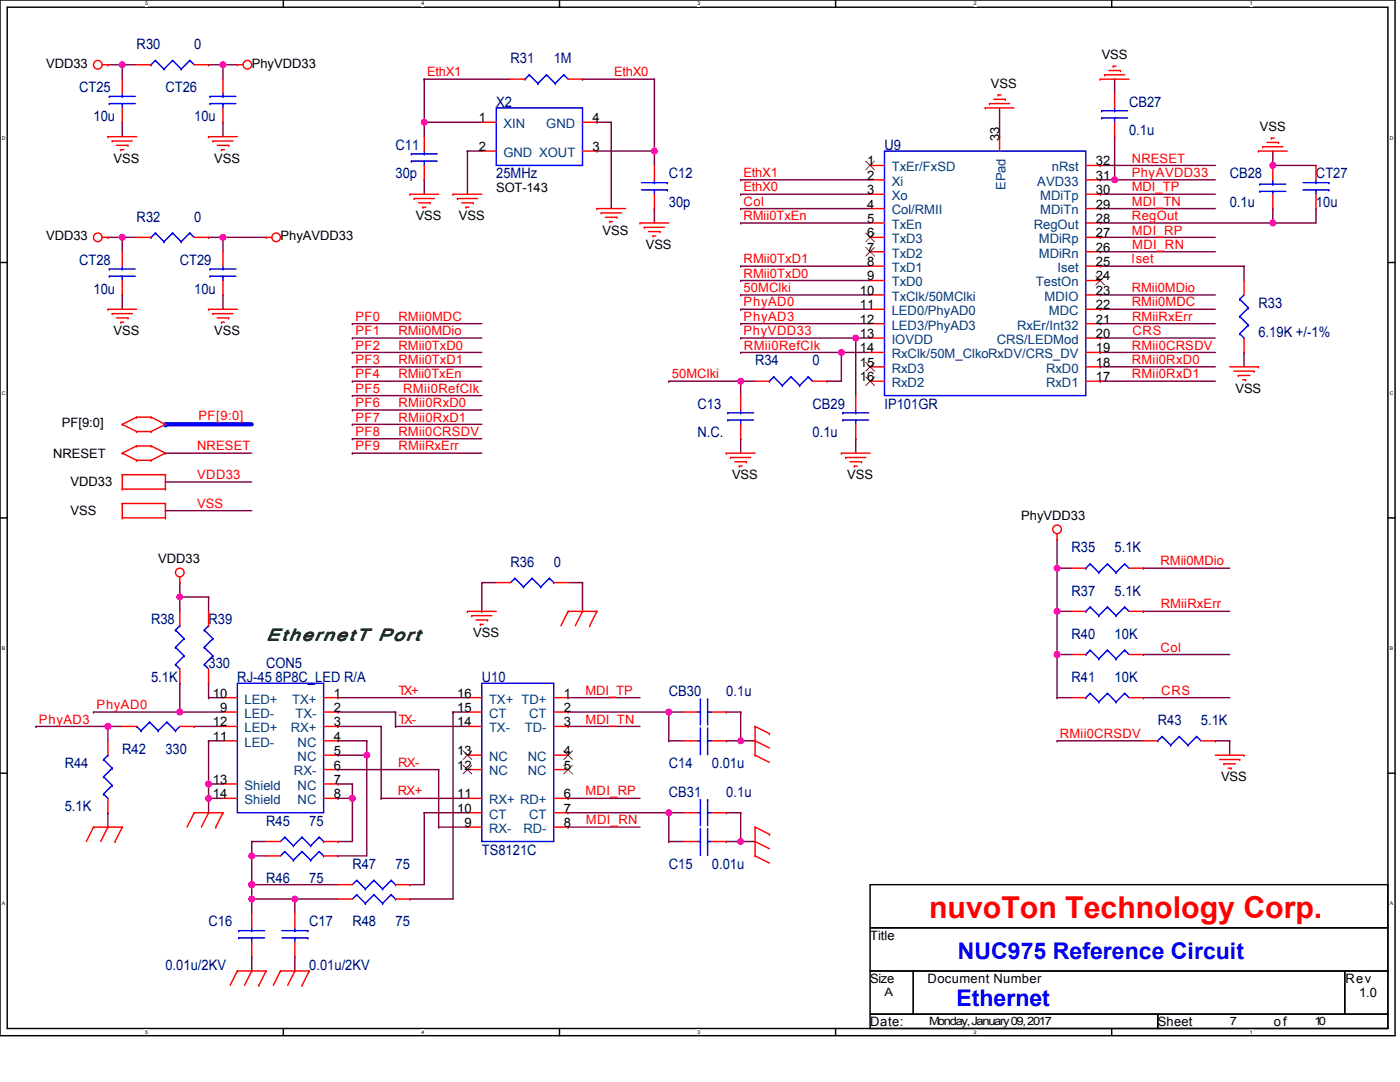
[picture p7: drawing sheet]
<svg xmlns="http://www.w3.org/2000/svg" width="279mm" height="216mm" viewBox="0 0 279 216" stroke-linecap="round" stroke-linejoin="round" font-family="sans-serif">
<path d="M0 0h278.4v206.7h-278.4zM1.4 1.4h275.6v203.8h-275.6z" fill="none" stroke="#000" stroke-width=".29"/>
<g fill="#fff">
<path d="M29 .2h.6v1.1h-.6z"/>
<path d="M29 205.4h.6v1.1h-.6z"/>
</g>
<path d="M56.5 0v1.4M56.5 205.2v1.5" fill="none" stroke="#000" stroke-width=".29"/>
<g fill="#fff">
<path d="M84.1 .2h.6v1.1h-.6z"/>
<path d="M84.1 205.4h.6v1.1h-.6z"/>
</g>
<path d="M111.7 0v1.4M111.7 205.2v1.5" fill="none" stroke="#000" stroke-width=".29"/>
<g fill="#fff">
<path d="M139.2 .2h.6v1.1h-.6z"/>
<path d="M139.2 205.4h.6v1.1h-.6z"/>
</g>
<path d="M166.8 0v1.4M166.8 205.2v1.5" fill="none" stroke="#000" stroke-width=".29"/>
<g fill="#fff">
<path d="M194.3 .2h.6v1.1h-.6z"/>
<path d="M194.3 205.4h.6v1.1h-.6z"/>
</g>
<path d="M221.9 0v1.4M221.9 205.2v1.5" fill="none" stroke="#000" stroke-width=".29"/>
<g fill="#fff">
<path d="M249.4 .2h.6v1.1h-.6z"/>
<path d="M249.4 205.4h.6v1.1h-.6z"/>
<path d="M.4 26.9h.7v1.2h-.7z"/>
<path d="M277.3 26.9h.8v1.2h-.8z"/>
<path d="M.4 77.9h.7v1.1h-.7z"/>
<path d="M277.3 77.9h.8v1.1h-.8z"/>
</g>
<path d="M0 52.4h1.4M277 52.4h1.4" fill="none" stroke="#000" stroke-width=".29"/>
<g fill="#fff">
<path d="M.4 128.8h.7v1.2h-.7z"/>
<path d="M277.3 128.8h.7v1.2h-.7z"/>
</g>
<path d="M0 103.3h1.4M277 103.3h1.4" fill="none" stroke="#000" stroke-width=".29"/>
<g fill="#fff">
<path d="M.4 179.7h.7v1.2h-.7z"/>
<path d="M277.3 179.7h.7v1.2h-.7z"/>
</g>
<path d="M0 154.3h1.4M277 154.3h1.4" fill="none" stroke="#000" stroke-width=".29"/>
<g fill="none" stroke="#800040" stroke-width=".29">
<path d="M21.5 12.9h.1M21.5 12.9h5.8M24.4 12.9h.1M24.4 12.9v2.9M41.6 12.9h.1M41.6 12.9h5.8M44.5 12.9h.1M44.5 12.9v2.9M84.7 15.8h.1M84.7 15.8v11.5M84.7 15.8h17.2M116.2 15.8h.1"/>
<path d="M116.2 15.8h14.4M130.6 15.8h.1M130.6 15.8v17.2M222.4 15.8h.1M222.4 15.8v2.9M24.4 24.4h.1M24.4 24.4v2.9M44.5 24.4h.1M44.5 24.4v2.9M84.7 24.4h.1M84.7 35.9h.1M84.7 35.9v2.9"/>
<path d="M84.7 24.4h11.5M93.3 30.1h.1M93.3 30.1h2.9M93.3 30.1v8.7M119.1 30.1h.1M119.1 24.4h.1M119.1 30.1h11.5M119.1 24.4h2.9M122 24.4h.1M122 24.4v17.2M130.6 30.1h.1M147.8 35.9h.1"/>
<path d="M147.8 38.8h.1M147.8 38.8h25.9M147.8 35.9h25.9M219.6 33h.1M219.6 38.8h.1M219.6 35.9h.1M219.6 33h22.9M219.6 38.8h22.9M219.6 35.9h22.9M222.4 35.9h.1M222.4 27.3h.1M222.4 27.3v8.6"/>
<path d="M254 30.1h.1M254 30.1v2.9h8.6M262.6 33h.1M21.5 47.4h.1M21.5 47.4h5.8M24.4 58.8h.1M24.4 47.4h.1M24.4 47.4v2.8M24.4 58.8v2.9M41.6 47.4h.1M41.6 47.4h11.5M44.5 47.4h.1"/>
<path d="M44.5 58.8h.1M44.5 47.4v2.8M44.5 58.8v2.9M130.6 41.6h.1M130.6 41.6v2.9M147.8 41.6h.1M147.8 56h.1M147.8 53.1h.1M147.8 44.5h.1M147.8 58.8h.1M147.8 41.6h25.9M147.8 44.5h25.9"/>
<path d="M147.8 56h25.9M147.8 53.1h25.9M147.8 58.8h25.9M219.6 58.8h.1M219.6 41.6h.1M219.6 47.4h.1M219.6 50.2h.1M219.6 53.1h.1M219.6 44.5h.1M219.6 41.6h22.9M219.6 47.4h22.9M219.6 53.1h28.7"/>
<path d="M219.6 58.8h22.9M219.6 50.2h22.9M248.3 53.1h.1M248.3 53.1v2.9M254 44.5h.1M254 41.6h.1M254 41.6v2.9M262.6 41.6h.1M262.6 41.6v2.9h-43M70.3 73.2h.1M70.3 70.3h.1M70.3 78.9h.1"/>
<path d="M70.3 76.1h.1M70.3 64.6h.1M70.3 67.5h.1M70.3 73.2h25.9M70.3 70.3h25.9M70.3 78.9h25.9M70.3 76.1h25.9M70.3 67.5h25.9M70.3 64.6h25.9M133.5 76.1h.1M133.5 76.1h17.2M147.8 61.7h.1"/>
<path d="M147.8 64.6h.1M147.8 76.1h.1M147.8 70.3h.1M147.8 67.5h.1M147.8 70.3h25.9M147.8 67.5h25.9M147.8 61.7h25.9M147.8 64.6h25.9M147.8 76.1v2.8M165 76.1h.1M167.9 70.3h.1M167.9 70.3v5.8h-2.9"/>
<path d="M170.8 67.5h.1M170.8 67.5v11.4M219.6 67.5h.1M219.6 61.7h.1M219.6 73.2h.1M219.6 76.1h.1M219.6 70.3h.1M219.6 64.6h.1M219.6 73.2h22.9M219.6 70.3h22.9M219.6 76.1h22.9M219.6 67.5h22.9"/>
<path d="M219.6 61.7h22.9M219.6 64.6h22.9M248.3 70.3h.1M248.3 70.3v2.9M70.3 81.8h.1M70.3 84.7h.1M70.3 90.4h.1M70.3 87.5h.1M70.3 81.8h25.9M70.3 84.7h25.9M70.3 90.4h25.9M70.3 87.5h25.9"/>
<path d="M147.8 87.5h.1M147.8 87.5v2.9M170.8 87.5h.1M170.8 87.5v2.9M35.9 119.1h.1M35.9 116.2h.1M35.9 116.2v5.8M35.9 119.1h5.7M41.6 119.1h.1M41.6 119.1v2.9M96.2 116.2h.1M96.2 116.2h2.8"/>
<path d="M96.2 116.2v5.8M113.4 116.2h2.8M116.2 116.2h.1M116.2 116.2v5.8M211 113.4h.1M211 107.6h.1M211 107.6v31.6M211 113.4h2.8M228.2 113.4h.1M228.2 113.4h17.2M35.9 136.3h.1M35.9 136.3v5.8"/>
<path d="M41.6 136.3h.1M41.6 139.2h.1M41.6 139.2h2.9M41.6 136.3v2.9M67.5 139.2h.1M67.5 139.2h25.8M96.2 122h.1M113.4 139.2h.1M113.4 139.2h14.3M116.2 122h.1M211 130.6h.1M211 139.2h.1"/>
<path d="M211 122h.1M211 139.2h2.8M211 130.6h2.8M211 122h2.8M228.2 139.2h.1M228.2 130.6h.1M228.2 122h.1M228.2 139.2h17.2M228.2 130.6h17.2M228.2 122h17.2M7.2 145h.1M7.2 145h17.2"/>
<path d="M18.7 142.1h.1M18.7 142.1h25.8M21.5 145h.1M21.5 145v2.8M35.9 142.1h.1M38.8 145h.1M38.8 145h5.7M41.6 156.4h.1M41.6 159.3h.1M41.6 147.8h.1M41.6 159.3h2.9M41.6 156.4h2.9"/>
<path d="M41.6 147.8h2.9M41.6 147.8v14.4M67.5 142.1h.1M67.5 153.6h.1M67.5 159.3h.1M67.5 156.4h.1M67.5 147.8h.1M67.5 150.7h.1M67.5 145h.1M67.5 145h8.6M67.5 142.1h11.4M67.5 159.3h2.8"/>
<path d="M67.5 153.6h20M67.5 156.4h2.8M67.5 147.8h5.7M67.5 150.7h5.7M70.3 159.3h.1M70.3 156.4h.1M70.3 156.4v11.5h-2.8M73.2 150.7h.1M73.2 147.8h.1M73.2 147.8v23h-5.7M76.1 159.3h.1M76.1 145h.1"/>
<path d="M76.1 159.3h17.2M76.1 145v14.3M78.9 145h.1M78.9 142.1h.1M78.9 145h14.4M78.9 142.1v2.9M87.5 153.6h.1M87.5 153.6v11.4M90.4 142.1h.1M90.4 142.1h2.9M90.4 142.1v37.3h-8.6M113.4 145h.1"/>
<path d="M113.4 159.3h.1M113.4 142.1h.1M113.4 145h14.3M113.4 142.1h22.9M113.4 159.3h14.3M133.5 142.1h.1M133.5 147.8h.1M133.5 147.8h2.8M133.5 142.1v5.7M145 142.1h.1M145 147.8h.1M145 142.1h2.8"/>
<path d="M145 147.8h5.7M147.8 147.8h.1M147.8 142.1h.1M147.8 142.1v5.7M211 147.8h.1M211 147.8h17.2M242.5 147.8h.1M242.5 147.8h2.9M245.4 147.8h.1M245.4 147.8v2.9M21.5 162.2h.1M21.5 162.2v2.8"/>
<path d="M50.2 176.5h.1M50.2 167.9h.1M50.2 170.8h.1M50.2 179.4h.1M50.2 167.9h2.9M50.2 170.8h2.9M50.2 179.4h17.3M50.2 176.5h17.3M50.2 167.9v14.4M58.8 179.4h.1M58.8 179.4v2.9M67.5 167.9h.1"/>
<path d="M67.5 170.8h.1M81.8 179.4h.1M81.8 176.5h.1M84.7 162.2h.1M84.7 162.2v14.3h-2.9M84.7 162.2h8.6M87.5 165h.1M87.5 165h5.8M113.4 165h.1M113.4 162.2h.1M113.4 165h14.3M113.4 162.2h22.9"/>
<path d="M133.5 162.2h.1M133.5 167.9h.1M133.5 167.9h2.8M133.5 162.2v5.7M145 162.2h.1M145 167.9h.1M145 162.2h2.8M145 167.9h5.7M147.8 167.9h.1M147.8 162.2h.1M147.8 162.2v5.7M50.2 190.9h.1"/>
<path d="M50.2 190.9v2.8M58.8 190.9h.1M58.8 190.9v2.8"/>
</g>
<path d="M33 84.7h17.2" fill="none" stroke="#00f" stroke-width=".86"/>
<circle cx="33" cy="84.7" r=".43" fill="#00f"/>
<path d="M199.5 27.3h.1M199.5 21.5v5.8M33 90.4h.1M33 96.2h.1M33 90.4h17.2M33 96.2h17.2M33 101.9h.1M33 101.9h17.2" fill="none" stroke="#800040" stroke-width=".29"/>
<g fill="none" stroke="#f00" stroke-width=".29">
<path d="M20.4 12.9h1.1M21.5 12.9h.1M24.4 15.8v2.9M27.3 12.9h2.8M38.8 12.9h2.8M44.5 15.8v2.9M47.4 12.9h.1M47.4 12.9h1.1M101.9 15.8h2.9M113.4 15.8h2.8M198.3 19.8h2.3M199.2 18.9h.1"/>
<path d="M199.2 18.9h.6M200.6 19.8h.1M219.6 15.8h.1M219.6 15.8h5.7M220.4 14.9h.1M220.4 14.9h4.1M221.3 14.1h2.3M222.2 13.2h.1M222.2 13.2h.5M222.4 18.7v2.8M223.6 14.1h.1M21.5 27.3h.1"/>
<path d="M21.5 27.3h5.8M22.4 28.1h.1M22.4 28.1h4M23.3 29h2.3M24.1 29.9h.1M24.1 29.9h.6M24.4 21.5v2.9M25.6 29h.1M41.6 27.3h.1M41.6 27.3h5.8M42.5 28.1h.1M42.5 28.1h4"/>
<path d="M43.3 29h2.3M44.2 29.9h.1M44.2 29.9h.6M44.5 21.5v2.9M45.6 29h.1M81.8 38.8h.1M81.8 38.8h5.7M82.7 39.6h.1M82.7 39.6h4M84.7 27.3v2.8M84.7 33v2.9M90.4 38.8h.1"/>
<path d="M90.4 38.8h5.8M91.3 39.6h.1M91.3 39.6h4M96.2 30.1h2.8M96.2 24.4h2.8M116.2 30.1h2.9M116.2 24.4h2.9M130.6 33v2.9M130.6 38.8v2.8M173.7 38.8h2.8M173.7 33h2.8M173.7 35.9h2.8"/>
<path d="M196.6 21.5h.1M196.6 21.5h5.8M197.5 20.7h.1M197.5 20.7h4M199.5 27.3v2.8M216.7 38.8h2.9M216.7 33h2.9M216.7 35.9h2.9M222.4 24.4v2.9M251.1 30.1h.1M251.1 30.1h5.8M252 29.3h.1"/>
<path d="M252 29.3h4M252.9 28.4h2.3M253.7 27.6h.1M253.7 27.6h.6M254 33v2.9M254 38.8v2.8M255.2 28.4h.1M262.6 33v2.9M262.6 38.8v2.8M20.4 47.4h1.1M21.5 47.4h.1M24.4 50.2v2.9"/>
<path d="M24.4 56v2.8M27.3 47.4h2.8M38.8 47.4h2.8M44.5 50.2v2.9M44.5 56v2.8M53.1 47.4h.1M53.1 47.4h1.2M83.5 40.5h2.3M84.4 41.3h.1M84.4 41.3h.6M85.8 40.5h.1M92.1 40.5h2.3"/>
<path d="M93 41.3h.1M93 41.3h.6M94.4 40.5h.1M119.1 41.6h.1M119.1 41.6h5.8M120 42.5h.1M120 42.5h4M120.8 43.3h2.3M121.7 44.2h.1M121.7 44.2h.6M123.1 43.3h.1M127.7 44.5h.1"/>
<path d="M127.7 44.5h5.8M128.6 45.4h.1M128.6 45.4h4M129.5 46.2h2.2M130.3 47.1h.1M130.3 47.1h.6M131.7 46.2h.1M173.7 44.5h2.8M173.7 41.6h2.8M173.7 47.4h2.8M173.7 50.2h2.8M173.7 53.1h2.8"/>
<path d="M173.7 56h2.8M173.7 58.8h2.8M216.7 44.5h2.9M216.7 41.6h2.9M216.7 47.4h2.9M216.7 50.2h2.9M216.7 53.1h2.9M216.7 56h2.9M216.7 58.8h2.9M248.3 56v2.8M21.5 61.7h.1M21.5 61.7h5.8"/>
<path d="M22.4 62.6h.1M22.4 62.6h4M23.3 63.4h2.3M24.1 64.3h.1M24.1 64.3h.6M25.6 63.4h.1M41.6 61.7h.1M41.6 61.7h5.8M42.5 62.6h.1M42.5 62.6h4M43.3 63.4h2.3M44.2 64.3h.1"/>
<path d="M44.2 64.3h.6M45.6 63.4h.1M147.8 78.9v2.9M150.7 76.1h2.9M162.2 76.1h2.8M170.8 78.9v2.9M173.7 61.7h2.8M173.7 73.2h2.8M173.7 76.1h2.8M173.7 64.6h2.8M173.7 67.5h2.8M173.7 70.3h2.8"/>
<path d="M216.7 61.7h2.9M216.7 73.2h2.9M216.7 76.1h2.9M216.7 64.6h2.9M216.7 67.5h2.9M216.7 70.3h2.9M245.4 73.2h5.7M246.3 74.1h4M247.1 74.9h.1M247.1 74.9h2.3M248 75.8h.6M248.3 67.5v2.8"/>
<path d="M248.6 75.8h.1M250.3 74.1h.1M251.1 73.2h.1M24.4 84.7h.1M24.4 90.4h.1M24.4 97.6h.1M24.4 94.7h.1M24.4 84.7l2.9 1.4M24.4 90.4l2.9 1.5M24.4 94.7h8.6M24.4 97.6h8.6M24.4 94.7v2.9"/>
<path d="M27.3 83.2h.1M27.3 86.1h.1M27.3 89h.1M27.3 91.9h.1M27.3 83.2l-2.9 1.5M27.3 83.2h2.8M27.3 86.1h2.8M27.3 89l-2.9 1.4M27.3 89h2.8M27.3 91.9h2.8M30.1 83.2h.1M30.1 86.1h.1"/>
<path d="M30.1 89h.1M30.1 91.9h.1M30.1 83.2l2.9 1.5M30.1 89l2.9 1.4M33 84.7h.1M33 90.4h.1M33 94.7h.1M33 97.6h.1M33 84.7l-2.9 1.4M33 90.4l-2.9 1.5M33 94.7v2.9M145 90.4h.1"/>
<path d="M145 90.4h5.7M145.8 91.3h.1M145.8 91.3h4M146.7 92.1h2.3M147.5 93h.1M147.5 93h.6M147.8 84.7v2.8M149 92.1h.1M167.9 90.4h.1M167.9 90.4h5.8M168.8 91.3h.1M168.8 91.3h4"/>
<path d="M169.6 92.1h2.3M170.5 93h.1M170.5 93h.6M170.8 84.7v2.8M171.9 92.1h.1M24.4 103.3h.1M24.4 100.5h.1M24.4 100.5v2.8M24.4 100.5h8.6M24.4 103.3h8.6M33 100.5h.1M33 103.3h.1"/>
<path d="M33 100.5v2.8M35.9 116.2h.1M35.9 115.1v1.1M99 116.2h2.9M110.5 116.2h2.9M211 107.6h.1M211 106.5v1.1M213.8 113.4h2.9M225.3 113.4h2.9M35.9 122v2.9M35.9 133.5v2.8M41.6 122v2.9"/>
<path d="M41.6 133.5v2.8M44.5 139.2h2.9M64.6 139.2h2.9M93.3 122h.1M93.3 122h5.7M93.3 139.2h2.9M94.2 122.9h.1M94.2 122.9h4M95 123.7h2.3M95.9 124.6h.1M95.9 124.6h.5M97.3 123.7h.1"/>
<path d="M110.5 139.2h2.9M113.4 122h.1M113.4 122l-1.5 2.9M113.4 122h5.7M116.2 122h.1M116.2 122l-1.4 2.9M117.7 124.9h.1M119.1 122h.1M119.1 122l-1.4 2.9M213.8 122h2.9M213.8 139.2h2.9M213.8 130.6h2.9"/>
<path d="M225.3 122h2.9M225.3 139.2h2.9M225.3 130.6h2.9M21.5 147.8v2.9M21.5 159.3v2.9M24.4 145h2.9M35.9 145h2.9M44.5 147.8h2.9M44.5 142.1h2.9M44.5 145h2.9M44.5 159.3h2.9M44.5 156.4h2.9"/>
<path d="M64.6 150.7h2.9M64.6 147.8h2.9M64.6 142.1h2.9M64.6 145h2.9M64.6 159.3h2.9M64.6 153.6h2.9M64.6 156.4h2.9M93.3 150.7h2.9M93.3 142.1h2.9M93.3 145h2.9M93.3 159.3h2.9M93.3 153.6h2.9"/>
<path d="M110.5 150.7h2.9M110.5 142.1h2.9M110.5 145h2.9M110.5 159.3h2.9M110.5 153.6h2.9M136.3 147.8h2.9M136.3 142.1h2.9M142.1 147.8h2.9M142.1 142.1h2.9M150.7 150.7h.1M150.7 145h.1M150.7 147.8h.1"/>
<path d="M150.7 150.7l2.9 1.4M150.7 145v5.7M150.7 145l2.9 1.4M150.7 147.8l2.9 1.5M153.6 146.4h.1M228.2 147.8h2.9M239.7 147.8h2.8M242.5 150.7h5.8M243.4 151.6h4M244.3 152.4h.1M244.3 152.4h2.3M245.1 153.3h.6"/>
<path d="M245.7 153.3h.1M247.4 151.6h.1M248.3 150.7h.1M18.7 165h.1M18.7 165l-1.5 2.9M18.7 165h5.7M21.5 165h.1M21.5 165l-1.4 2.9M23 167.9h.1M24.4 165h.1M24.4 165l-1.4 2.9M38.8 162.2h.1"/>
<path d="M38.8 162.2l-1.5 2.8M38.8 162.2h5.7M41.6 162.2h.1M41.6 162.2l-1.4 2.8M43.1 165h.1M44.5 162.2h.1M44.5 162.2l-1.4 2.8M53.1 167.9h2.9M53.1 170.8h2.9M64.6 167.9h2.9M64.6 170.8h2.9M67.5 179.4h2.8"/>
<path d="M67.5 176.5h2.8M78.9 179.4h2.9M78.9 176.5h2.9M93.3 162.2h2.9M93.3 165h2.9M110.5 162.2h2.9M110.5 165h2.9M136.3 162.2h2.9M136.3 167.9h2.9M142.1 162.2h2.9M142.1 167.9h2.9M150.7 170.8h.1"/>
<path d="M150.7 165h.1M150.7 167.9h.1M150.7 165v5.8M150.7 170.8l2.9 1.4M150.7 165l2.9 1.5M150.7 167.9l2.9 1.4M153.6 166.5h.1M47.4 193.7h.1M47.4 193.7l-1.5 2.9M47.4 193.7h5.7M50.2 193.7h.1M50.2 193.7l-1.4 2.9"/>
<path d="M50.2 182.3v2.8M50.2 188v2.9M51.7 196.6h.1M53.1 193.7h.1M53.1 193.7l-1.4 2.9M56 193.7h.1M56 193.7h5.7M56 193.7l-1.5 2.9M58.8 193.7h.1M58.8 193.7l-1.4 2.9M58.8 182.3v2.8M58.8 188v2.9"/>
<path d="M60.3 196.6h.1M61.7 193.7h.1M61.7 193.7l-1.4 2.9"/>
<circle cx="19.5" cy="12.9" r=".86"/>
<circle cx="49.4" cy="12.9" r=".86"/>
<circle cx="19.5" cy="47.4" r=".86"/>
<circle cx="55.1" cy="47.4" r=".86"/>
<circle cx="35.9" cy="114.2" r=".86"/>
<circle cx="211" cy="105.6" r=".86"/>
</g>
<path d="M173.7 176.5h103.3v8.6h-103.3zM173.7 185.1h103.3v8.6h-103.3zM173.7 193.7h8.6v8.7h-8.6zM182.3 193.7h86.1v8.7h-86.1zM268.4 193.7h8.6v8.7h-8.6zM173.7 202.4h57.4v2.8h-57.4zM231.1 202.4h45.9v2.8h-45.9z" fill="none" stroke="#000" stroke-width=".29"/>
<g fill="none" stroke="#00f" stroke-width=".29">
<path d="M21.8 19.2h.1M21.8 19.2h5.2M24.4 19.2h.1M24.4 18.7v.5M30.1 12.9h.1M31 12.1h.1M31 12.1l1.7 1.7M31 12.1l-.9 .8M32.7 13.8h.1M34.4 12.1h.1M34.4 12.1l1.8 1.7M34.4 12.1l-1.7 1.7"/>
<path d="M36.2 13.8h.1M37.9 12.1h.1M37.9 12.1l.9 .8M37.9 12.1l-1.7 1.7M41.9 19.2h.1M41.9 19.2h5.2M44.5 19.2h.1M44.5 18.7v.5M104.8 15.8h.1M105.6 14.9h.1M105.6 14.9l1.8 1.8M105.6 14.9l-.8 .9"/>
<path d="M107.4 16.7h.1M109.1 14.9h.1M109.1 14.9l1.7 1.8M109.1 14.9l-1.7 1.8M110.8 16.7h.1M112.5 14.9h.1M112.5 14.9l.9 .9M112.5 14.9l-1.7 1.8M21.8 20.7h.1M21.8 20.7h5.2M24.4 20.7h.1M24.4 20.7v.8"/>
<path d="M41.9 20.7h.1M41.9 20.7h5.2M44.5 20.7h.1M44.5 20.7v.8M82.1 32.2h.1M82.1 30.7h.1M82.1 32.2h5.2M82.1 30.7h5.2M84.7 30.7h.1M84.7 32.2h.1M84.7 30.1v.6M84.7 32.2v.8"/>
<path d="M99 21.5h17.2v11.5h-17.2zM128 37.9h5.2M128 36.5h5.2M130.6 36.5h.1M130.6 37.9h.1M130.6 35.9v.6M130.6 37.9v.9M133.2 37.9h.1M133.2 36.5h.1M176.5 30.1h40.2v48.8h-40.2zM219.9 23.5h.1M219.9 22.1h.1"/>
<path d="M219.9 23.5h5.1M219.9 22.1h5.1M222.4 22.1h.1M222.4 23.5h.1M222.4 21.5v.6M222.4 23.5v.9M251.4 36.7h.1M251.4 38.2h.1M251.4 36.7h5.2M251.4 38.2h5.2M254 38.2h.1M254 36.7h.1"/>
<path d="M254 35.9v.8M254 38.2v.6M260 37.9h5.2M260 36.5h5.2M262.6 36.5h.1M262.6 37.9h.1M262.6 35.9v.6M262.6 37.9v.9M265.2 37.9h.1M265.2 36.5h.1M21.8 55.1h.1M21.8 53.7h.1"/>
<path d="M21.8 55.1h5.2M21.8 53.7h5.2M24.4 53.7h.1M24.4 55.1h.1M24.4 53.1v.6M24.4 55.1v.9M30.1 47.4h.1M31 46.5h.1M31 46.5l1.7 1.7M31 46.5l-.9 .9M32.7 48.2h.1M34.4 46.5h.1"/>
<path d="M34.4 46.5l1.8 1.7M34.4 46.5l-1.7 1.7M36.2 48.2h.1M37.9 46.5h.1M37.9 46.5l.9 .9M37.9 46.5l-1.7 1.7M41.9 55.1h.1M41.9 53.7h.1M41.9 55.1h5.2M41.9 53.7h5.2M44.5 53.7h.1M44.5 55.1h.1"/>
<path d="M44.5 53.1v.6M44.5 55.1v.9M247.4 59.7h.1M247.4 59.7l1.7 1.7M248.3 58.8l-.9 .9M153.6 76.1h.1M154.4 75.2h.1M154.4 75.2l1.7 1.7M154.4 75.2l-.8 .9M156.1 76.9h.1M157.9 75.2h.1M157.9 75.2l1.7 1.7"/>
<path d="M157.9 75.2l-1.8 1.7M159.6 76.9h.1M161.3 75.2h.1M161.3 75.2l.9 .9M161.3 75.2l-1.7 1.7M247.4 63.2h.1M247.4 66.6h.1M247.4 63.2l1.7 1.7M247.4 66.6l.9 .9M248.3 67.5h.1M249.1 61.4h.1M249.1 64.9h.1"/>
<path d="M249.1 61.4l-1.7 1.8M249.1 64.9l-1.7 1.7M145.2 83.8h.1M145.2 82.4h.1M145.2 83.8h5.2M145.2 82.4h5.2M147.8 82.4h.1M147.8 83.8h.1M147.8 81.8v.6M147.8 83.8v.9M168.2 83.8h.1M168.2 82.4h.1"/>
<path d="M168.2 83.8h5.2M168.2 82.4h5.2M170.8 82.4h.1M170.8 83.8h.1M170.8 81.8v.6M170.8 83.8v.9M102.8 115.4h.1M102.8 115.4l-.9 .8M102.8 115.4l1.7 1.7M104.5 117.1h.1M106.2 115.4h.1M106.2 115.4l-1.7 1.7"/>
<path d="M106.2 115.4l1.7 1.7M107.9 117.1h.1M109.6 115.4h.1M109.6 115.4l-1.7 1.7M109.6 115.4l.9 .8M110.5 116.2h.1M216.7 113.4h.1M217.6 112.5h.1M217.6 112.5l1.7 1.7M217.6 112.5l-.9 .9M219.3 114.2h.1M221 112.5h.1"/>
<path d="M221 112.5l1.7 1.7M221 112.5l-1.7 1.7M222.7 114.2h.1M224.5 112.5h.1M224.5 112.5l.8 .9M224.5 112.5l-1.8 1.7M35 132.6h.1M35 129.2h.1M35 125.7h.1M35 132.6l.9 .9M35 129.2l1.7 1.7M35 125.7l1.7 1.7"/>
<path d="M35.9 124.9h.1M35.9 124.9l-.9 .8M36.7 130.9h.1M36.7 127.4h.1M36.7 130.9l-1.7 1.7M36.7 127.4l-1.7 1.8M40.8 132.6h.1M40.8 129.2h.1M40.8 125.7h.1M40.8 132.6l.8 .9M40.8 129.2l1.7 1.7M40.8 125.7l1.7 1.7"/>
<path d="M41.6 124.9h.1M41.6 124.9l-.8 .8M42.5 130.9h.1M42.5 127.4h.1M42.5 130.9l-1.7 1.7M42.5 127.4l-1.7 1.8M47.4 136.3h17.2v25.9h-17.2zM96.2 136.3h14.3v31.6h-14.3zM139.8 139.5h.1M139.8 139.5v5.2M141.2 139.5h.1M141.2 139.5v5.2"/>
<path d="M216.7 122h.1M216.7 130.6h.1M216.7 139.2h.1M217.6 121.1h.1M217.6 129.7h.1M217.6 138.3h.1M217.6 121.1l1.7 1.8M217.6 121.1l-.9 .9M217.6 129.7l1.7 1.8M217.6 129.7l-.9 .9M217.6 138.3l1.7 1.8M217.6 138.3l-.9 .9"/>
<path d="M219.3 122.9h.1M219.3 131.5h.1M221 121.1h.1M221 129.7h.1M221 138.3h.1M221 121.1l1.7 1.8M221 121.1l-1.7 1.8M221 129.7l1.7 1.8M221 129.7l-1.7 1.8M221 138.3l1.7 1.8M221 138.3l-1.7 1.8M222.7 122.9h.1"/>
<path d="M222.7 131.5h.1M224.5 121.1h.1M224.5 129.7h.1M224.5 138.3h.1M224.5 121.1l.8 .9M224.5 121.1l-1.8 1.8M224.5 129.7l.8 .9M224.5 129.7l-1.8 1.8M224.5 138.3l.8 .9M224.5 138.3l-1.8 1.8M20.7 158.4h.1M20.7 155h.1"/>
<path d="M20.7 151.6h.1M20.7 158.4l.8 .9M20.7 155l1.7 1.7M20.7 151.6l1.7 1.7M21.5 150.7h.1M21.5 150.7l-.8 .9M22.4 156.7h.1M22.4 153.3h.1M22.4 156.7l-1.7 1.7M22.4 153.3l-1.7 1.7M27.3 145h.1M27.3 145l.8 .8"/>
<path d="M28.1 145.8h.1M29.9 144.1h.1M29.9 144.1l1.7 1.7M29.9 144.1l-1.8 1.7M31.6 145.8h.1M33.3 144.1h.1M33.3 144.1l1.7 1.7M33.3 144.1l-1.7 1.7M35 145.8h.1M35.9 145l-.9 .8M139.2 142.1h.6M139.2 147.8h.6"/>
<path d="M139.8 142.1h.1M139.8 147.8h.1M139.8 150.4h.1M139.8 159.6h.1M139.8 145.2v5.2M139.8 159.6v5.2M141.2 142.1h.1M141.2 150.4h.1M141.2 147.8h.1M141.2 159.6h.1M141.2 142.1h.9M141.2 145.2v5.2"/>
<path d="M141.2 159.6v5.2M141.2 147.8h.9M219.3 140.1h.1M222.7 140.1h.1M231.1 147.8h.1M231.9 147h.1M231.9 147l1.7 1.7M231.9 147l-.8 .8M233.6 148.7h.1M235.4 147h.1M235.4 147l1.7 1.7M235.4 147l-1.8 1.7"/>
<path d="M237.1 148.7h.1M238.8 147h.1M238.8 147l.9 .8M238.8 147l-1.7 1.7M56.8 167h.1M56.8 169.9h.1M56.8 167l-.8 .9M56.8 167l1.8 1.8M56.8 169.9l-.8 .9M56.8 169.9l1.8 1.7M58.6 168.8h.1M58.6 171.6h.1"/>
<path d="M60.3 167h.1M60.3 169.9h.1M60.3 167l-1.7 1.8M60.3 167l1.7 1.8M60.3 169.9l-1.7 1.7M60.3 169.9l1.7 1.7M62 168.8h.1M62 171.6h.1M63.7 167h.1M63.7 169.9h.1M63.7 167l-1.7 1.8M63.7 167l.9 .9"/>
<path d="M63.7 169.9l-1.7 1.7M63.7 169.9l.9 .9M64.6 167.9h.1M64.6 170.8h.1M71.2 178.5h.1M71.2 175.7h.1M71.2 178.5l-.9 .9M71.2 178.5l1.7 1.8M71.2 175.7l-.9 .8M71.2 175.7l1.7 1.7M72.9 177.4h.1M74.6 178.5h.1"/>
<path d="M74.6 175.7h.1M74.6 178.5l-1.7 1.8M74.6 178.5l1.8 1.8M74.6 175.7l-1.7 1.7M74.6 175.7l1.8 1.7M76.4 177.4h.1M78.1 178.5h.1M78.1 175.7h.1M78.1 178.5l-1.7 1.8M78.1 178.5l.8 .9M78.1 175.7l-1.7 1.7M78.1 175.7l.8 .8"/>
<path d="M78.9 179.4h.1M78.9 176.5h.1M139.2 162.2h.6M139.2 167.9h.6M139.8 162.2h.1M139.8 167.9h.1M139.8 170.5h.1M139.8 165.3v5.2M141.2 162.2h.1M141.2 170.5h.1M141.2 167.9h.1M141.2 165.3v5.2"/>
<path d="M141.2 162.2h.9M141.2 167.9h.9M47.7 187.1h.1M47.7 185.7h.1M47.7 187.1h5.1M47.7 185.7h5.1M50.2 185.7h.1M50.2 187.1h.1M50.2 185.1v.6M50.2 187.1v.9M56.3 187.1h5.1M56.3 185.7h5.1"/>
<path d="M58.8 185.7h.1M58.8 187.1h.1M58.8 185.1v.6M58.8 187.1v.9M61.4 187.1h.1M61.4 185.7h.1M72.9 180.3h.1M76.4 180.3h.1"/>
</g>
<g fill="none" stroke="#804000" stroke-width=".2">
<path d="M172.8 32.2l1.7 1.7M174.5 32.2l-1.7 1.7M172.8 46.5l1.7 1.7M172.8 49.4l1.7 1.7M174.5 46.5l-1.7 1.7M174.5 49.4l-1.7 1.7M218.7 55.1l1.7 1.7M220.4 55.1l-1.7 1.7M172.8 72.3l1.7 1.8M172.8 75.2l1.7 1.7M174.5 72.3l-1.7 1.8M174.5 75.2l-1.7 1.7"/>
<path d="M92.4 149.8l1.8 1.8M92.4 152.7l1.8 1.7M94.2 149.8l-1.8 1.8M94.2 152.7l-1.8 1.7M112.5 152.7l1.7 1.7M112.5 149.8l1.7 1.8M114.2 152.7l-1.7 1.7M114.2 149.8l-1.7 1.8"/>
</g>
<circle cx="70.3" cy="159.3" r=".57" fill="#f0f"/>
<circle cx="70.3" cy="159.3" r=".57" fill="none" stroke="#f0f" stroke-width=".29"/>
<circle cx="73.2" cy="150.7" r=".57" fill="#f0f"/>
<circle cx="73.2" cy="150.7" r=".57" fill="none" stroke="#f0f" stroke-width=".29"/>
<circle cx="41.6" cy="159.3" r=".57" fill="#f0f"/>
<circle cx="41.6" cy="159.3" r=".57" fill="none" stroke="#f0f" stroke-width=".29"/>
<circle cx="21.5" cy="144.9" r=".57" fill="#f0f"/>
<circle cx="21.5" cy="144.9" r=".57" fill="none" stroke="#f0f" stroke-width=".29"/>
<circle cx="41.6" cy="156.4" r=".57" fill="#f0f"/>
<circle cx="41.6" cy="156.4" r=".57" fill="none" stroke="#f0f" stroke-width=".29"/>
<circle cx="58.8" cy="179.4" r=".57" fill="#f0f"/>
<circle cx="58.8" cy="179.4" r=".57" fill="none" stroke="#f0f" stroke-width=".29"/>
<circle cx="50.2" cy="176.5" r=".57" fill="#f0f"/>
<circle cx="50.2" cy="176.5" r=".57" fill="none" stroke="#f0f" stroke-width=".29"/>
<circle cx="50.2" cy="176.5" r=".57" fill="#f0f"/>
<circle cx="50.2" cy="176.5" r=".57" fill="none" stroke="#f0f" stroke-width=".29"/>
<circle cx="50.2" cy="170.8" r=".57" fill="#f0f"/>
<circle cx="50.2" cy="170.8" r=".57" fill="none" stroke="#f0f" stroke-width=".29"/>
<circle cx="211" cy="130.6" r=".57" fill="#f0f"/>
<circle cx="211" cy="130.6" r=".57" fill="none" stroke="#f0f" stroke-width=".29"/>
<circle cx="147.8" cy="147.8" r=".57" fill="#f0f"/>
<circle cx="147.8" cy="147.8" r=".57" fill="none" stroke="#f0f" stroke-width=".29"/>
<circle cx="133.5" cy="142.1" r=".57" fill="#f0f"/>
<circle cx="133.5" cy="142.1" r=".57" fill="none" stroke="#f0f" stroke-width=".29"/>
<circle cx="147.8" cy="167.9" r=".57" fill="#f0f"/>
<circle cx="147.8" cy="167.9" r=".57" fill="none" stroke="#f0f" stroke-width=".29"/>
<circle cx="133.5" cy="162.2" r=".57" fill="#f0f"/>
<circle cx="133.5" cy="162.2" r=".57" fill="none" stroke="#f0f" stroke-width=".29"/>
<circle cx="254" cy="33" r=".57" fill="#f0f"/>
<circle cx="254" cy="33" r=".57" fill="none" stroke="#f0f" stroke-width=".29"/>
<circle cx="254" cy="44.5" r=".57" fill="#f0f"/>
<circle cx="254" cy="44.5" r=".57" fill="none" stroke="#f0f" stroke-width=".29"/>
<circle cx="167.9" cy="70.3" r=".57" fill="#f0f"/>
<circle cx="167.9" cy="70.3" r=".57" fill="none" stroke="#f0f" stroke-width=".29"/>
<circle cx="84.7" cy="24.4" r=".57" fill="#f0f"/>
<circle cx="84.7" cy="24.4" r=".57" fill="none" stroke="#f0f" stroke-width=".29"/>
<circle cx="44.5" cy="12.9" r=".57" fill="#f0f"/>
<circle cx="44.5" cy="12.9" r=".57" fill="none" stroke="#f0f" stroke-width=".29"/>
<circle cx="24.4" cy="12.9" r=".57" fill="#f0f"/>
<circle cx="24.4" cy="12.9" r=".57" fill="none" stroke="#f0f" stroke-width=".29"/>
<circle cx="170.8" cy="67.5" r=".57" fill="#f0f"/>
<circle cx="170.8" cy="67.5" r=".57" fill="none" stroke="#f0f" stroke-width=".29"/>
<circle cx="222.4" cy="35.9" r=".57" fill="#f0f"/>
<circle cx="222.4" cy="35.9" r=".57" fill="none" stroke="#f0f" stroke-width=".29"/>
<circle cx="44.5" cy="47.4" r=".57" fill="#f0f"/>
<circle cx="44.5" cy="47.4" r=".57" fill="none" stroke="#f0f" stroke-width=".29"/>
<circle cx="24.4" cy="47.4" r=".57" fill="#f0f"/>
<circle cx="24.4" cy="47.4" r=".57" fill="none" stroke="#f0f" stroke-width=".29"/>
<circle cx="211" cy="122" r=".57" fill="#f0f"/>
<circle cx="211" cy="122" r=".57" fill="none" stroke="#f0f" stroke-width=".29"/>
<circle cx="211" cy="113.4" r=".57" fill="#f0f"/>
<circle cx="211" cy="113.4" r=".57" fill="none" stroke="#f0f" stroke-width=".29"/>
<circle cx="35.9" cy="142.1" r=".57" fill="#f0f"/>
<circle cx="35.9" cy="142.1" r=".57" fill="none" stroke="#f0f" stroke-width=".29"/>
<circle cx="147.8" cy="76.1" r=".57" fill="#f0f"/>
<circle cx="147.8" cy="76.1" r=".57" fill="none" stroke="#f0f" stroke-width=".29"/>
<circle cx="50.2" cy="179.4" r=".57" fill="#f0f"/>
<circle cx="50.2" cy="179.4" r=".57" fill="none" stroke="#f0f" stroke-width=".29"/>
<circle cx="130.6" cy="30.1" r=".57" fill="#f0f"/>
<circle cx="130.6" cy="30.1" r=".57" fill="none" stroke="#f0f" stroke-width=".29"/>
<circle cx="35.9" cy="119.1" r=".57" fill="#f0f"/>
<circle cx="35.9" cy="119.1" r=".57" fill="none" stroke="#f0f" stroke-width=".29"/>
<text font-size="6" fill="#f00" x="185.4" y="183.1">nuvoTon Technology Corp.</text>
<g font-size="4.6" fill="#00f">
<text x="191.2" y="191.3">NUC975 Reference Circuit</text>
<text x="190.9" y="200.8">Ethernet</text>
</g>
<text font-size="3.4" fill="#008000" x="53.1" y="127.8">EthernetT Port</text>
<g font-size="2.9" fill="#000080">
<text x="27.3" y="9.8">R30</text>
<text x="38.8" y="9.8">0</text>
<text x="101.9" y="12.6">R31</text>
<text x="110.5" y="12.6">1M</text>
<text x="15.8" y="18.4">CT25</text>
<text x="33" y="18.4">CT26</text>
<text x="99" y="21.3">X2</text>
<text x="225.3" y="21.3">CB27</text>
<text x="18.7" y="24.1">10u</text>
<text x="38.8" y="24.1">10u</text>
<text x="78.9" y="29.9">C11</text>
<text x="176.5" y="29.9">U9</text>
<text x="225.3" y="27">0.1u</text>
<text x="78.9" y="35.6">30p</text>
<text x="99" y="35.6">25MHz</text>
<text x="133.5" y="35.6">C12</text>
<text x="245.4" y="35.6">CB28</text>
<text x="262.6" y="35.6">CT27</text>
<text x="133.5" y="41.4">30p</text>
<text x="245.4" y="41.4">0.1u</text>
<text x="262.6" y="41.4">10u</text>
<text x="27.3" y="44.2">R32</text>
<text x="38.8" y="44.2">0</text>
<text x="15.8" y="52.8">CT28</text>
<text x="35.9" y="52.8">CT29</text>
<text x="18.7" y="58.6">10u</text>
<text x="38.8" y="58.6">10u</text>
<text x="251.1" y="61.4">R33</text>
<text x="251.1" y="67.2">6.19K +/-1%</text>
<text x="150.7" y="72.9">R34</text>
<text x="162.2" y="72.9">0</text>
<text x="139.2" y="81.5">C13</text>
<text x="162.2" y="81.5">CB29</text>
<text x="176.5" y="81.5">IP101GR</text>
<text x="139.2" y="87.3">N.C.</text>
<text x="162.2" y="87.3">0.1u</text>
<text x="101.9" y="113.1">R36</text>
<text x="110.5" y="113.1">0</text>
<text x="213.8" y="110.2">R35</text>
<text x="222.4" y="110.2">5.1K</text>
<text x="213.8" y="118.8">R37</text>
<text x="222.4" y="118.8">5.1K</text>
<text x="30.1" y="124.6">R38</text>
<text x="41.6" y="124.6">R39</text>
<text x="213.8" y="127.5">R40</text>
<text x="222.4" y="127.5">10K</text>
<text x="30.1" y="136.1">5.1K</text>
<text x="41.6" y="133.2">330</text>
<text x="47.4" y="136.1">RJ-45 8P8C_LED R/A</text>
<text x="53.1" y="133.2">CON5</text>
<text x="96.2" y="136.1">U10</text>
<text x="213.8" y="136.1">R41</text>
<text x="222.4" y="136.1">10K</text>
<text x="133.5" y="138.9">CB30</text>
<text x="145" y="138.9">0.1u</text>
<text x="231.1" y="144.7">R43</text>
<text x="239.7" y="144.7">5.1K</text>
<text x="12.9" y="153.3">R44</text>
<text x="24.4" y="150.4">R42</text>
<text x="33" y="150.4">330</text>
<text x="133.5" y="153.3">C14</text>
<text x="142.1" y="153.3">0.01u</text>
<text x="12.9" y="161.9">5.1K</text>
<text x="133.5" y="159">CB31</text>
<text x="145" y="159">0.1u</text>
<text x="53.1" y="164.8">R45</text>
<text x="61.7" y="164.8">75</text>
<text x="70.3" y="173.4">R47</text>
<text x="78.9" y="173.4">75</text>
<text x="96.2" y="170.5">TS8121C</text>
<text x="133.5" y="173.4">C15</text>
<text x="142.1" y="173.4">0.01u</text>
<text x="53.1" y="176.3">R46</text>
<text x="61.7" y="176.3">75</text>
<text x="41.6" y="184.9">C16</text>
<text x="61.7" y="184.9">C17</text>
<text x="70.3" y="184.9">R48</text>
<text x="78.9" y="184.9">75</text>
<text x="33" y="193.5">0.01u/2KV</text>
<text x="61.7" y="193.5">0.01u/2KV</text>
</g>
<g font-size="2.6">
<text x="219.9" y="11.8">VSS</text>
<text x="9.2" y="13.5">VDD33</text>
<text x="50.2" y="13.5">PhyVDD33</text>
<text x="197.8" y="17.6">VSS</text>
<text x="95.6" y="24.4">1</text>
<text x="118.3" y="24.4">4</text>
<text x="199.5" y="28.1" transform="rotate(-90 199.5 28.1)">33</text>
<text x="251.4" y="26.2">VSS</text>
<text x="22.7" y="32.5">VSS</text>
<text x="42.8" y="32.5">VSS</text>
<text x="95.6" y="30.1">2</text>
<text x="118.3" y="30.1">3</text>
<text x="173.1" y="33">1</text>
<text x="173.1" y="35.9">2</text>
<text x="218.7" y="33">32</text>
<text x="218.7" y="35.9">31</text>
<text x="99" y="38.2">SOT-143</text>
<text x="173.1" y="38.7">3</text>
<text x="173.1" y="41.6">4</text>
<text x="218.7" y="38.7">30</text>
<text x="218.7" y="41.6">29</text>
<text x="9.2" y="48">VDD33</text>
<text x="56" y="48">PhyAVDD33</text>
<text x="83" y="44">VSS</text>
<text x="91.6" y="44">VSS</text>
<text x="120.3" y="46.8">VSS</text>
<text x="173.1" y="44.5">5</text>
<text x="173.1" y="47.4">6</text>
<text x="218.7" y="44.5">28</text>
<text x="218.7" y="47.4">27</text>
<text x="128.9" y="49.7">VSS</text>
<text x="173.1" y="50.2">7</text>
<text x="173.1" y="53.1">8</text>
<text x="218.7" y="50.2">26</text>
<text x="218.7" y="53.1">25</text>
<text x="171.6" y="58.8">10</text>
<text x="173.1" y="56">9</text>
<text x="218.7" y="56">24</text>
<text x="218.7" y="58.8">23</text>
<text x="171.6" y="61.7">11</text>
<text x="171.6" y="64.6">12</text>
<text x="218.7" y="61.7">22</text>
<text x="218.7" y="64.6">21</text>
<text x="22.7" y="66.9">VSS</text>
<text x="42.8" y="66.9">VSS</text>
<text x="171.6" y="67.4">13</text>
<text x="171.6" y="70.3">14</text>
<text x="218.7" y="67.4">20</text>
<text x="218.7" y="70.3">19</text>
<text x="171.6" y="73.2">15</text>
<text x="171.6" y="76.1">16</text>
<text x="218.7" y="73.2">18</text>
<text x="218.7" y="76.1">17</text>
<text x="246.6" y="78.4">VSS</text>
<text x="12.4" y="85.3">PF[9:0]</text>
<text x="10.6" y="91.3">NRESET</text>
<text x="146.1" y="95.6">VSS</text>
<text x="169.1" y="95.6">VSS</text>
<text x="14.1" y="97.1">VDD33</text>
<text x="14.1" y="102.8">VSS</text>
<text x="203.8" y="103.7">PhyVDD33</text>
<text x="31.6" y="112.3">VDD33</text>
<text x="94.4" y="127.2">VSS</text>
<text x="42.5" y="139.2">10</text>
<text x="43.9" y="142.1">9</text>
<text x="66.6" y="139.2">1</text>
<text x="66.6" y="142.1">2</text>
<text x="91.3" y="139.2">16</text>
<text x="91.3" y="142.1">15</text>
<text x="112.5" y="139.2">1</text>
<text x="112.5" y="142.1">2</text>
<text x="42.5" y="147.8">11</text>
<text x="42.5" y="144.9">12</text>
<text x="66.6" y="144.9">3</text>
<text x="66.6" y="147.8">4</text>
<text x="91.3" y="144.9">14</text>
<text x="112.5" y="144.9">3</text>
<text x="66.6" y="150.7">5</text>
<text x="66.6" y="153.6">6</text>
<text x="91.3" y="150.7">13</text>
<text x="91.3" y="153.6">12</text>
<text x="112.5" y="153.6">5</text>
<text x="112.5" y="150.7">4</text>
<text x="243.7" y="155.9">VSS</text>
<text x="42.5" y="156.4">13</text>
<text x="42.5" y="159.3">14</text>
<text x="66.6" y="156.4">7</text>
<text x="66.6" y="159.3">8</text>
<text x="91.3" y="159.3">11</text>
<text x="112.5" y="159.3">6</text>
<text x="91.3" y="162.2">10</text>
<text x="92.7" y="165">9</text>
<text x="112.5" y="165">8</text>
<text x="112.5" y="162.2">7</text>
<text x="173.7" y="187.5">Title</text>
<text x="173.7" y="196.1">Size</text>
<text x="185.1" y="196.1">Document Number</text>
<text x="268.5" y="196.1">Rev</text>
<text x="271.2" y="199">1.0</text>
<text x="173.7" y="204.7">Date:</text>
<text x="231.1" y="204.7">Sheet</text>
<text x="254.2" y="204.7">of</text>
</g>
<g font-size="2.6" fill="#f00">
<text x="85.2" y="15.2">EthX1</text>
<text x="122.6" y="15.2">EthX0</text>
<text x="148.4" y="35.3">EthX1</text>
<text x="225.9" y="32.4">NRESET</text>
<text x="225.9" y="35.3">PhyAVDD33</text>
<text x="148.4" y="41.1">Col</text>
<text x="148.4" y="38.2">EthX0</text>
<text x="225.9" y="38.2">MDI_TP</text>
<text x="225.9" y="41.1">MDI_TN</text>
<text x="148.4" y="43.9">RMii0TxEn</text>
<text x="225.9" y="46.8">MDI_RP</text>
<text x="225.9" y="43.9">RegOut</text>
<text x="148.4" y="52.5">RMii0TxD1</text>
<text x="225.9" y="52.5">lset</text>
<text x="226" y="49.7">MDI_RN</text>
<text x="148.4" y="55.4">RMii0TxD0</text>
<text x="148.4" y="58.3">50MClki</text>
<text x="225.9" y="58.3">RMii0MDio</text>
<text x="71" y="64">PF0</text>
<text x="79.5" y="64">RMii0MDC</text>
<text x="148.4" y="61.1">PhyAD0</text>
<text x="148.4" y="64">PhyAD3</text>
<text x="225.9" y="61.1">RMii0MDC</text>
<text x="225.9" y="64">RMiiRxErr</text>
<text x="71" y="66.9">PF1</text>
<text x="71" y="69.8">PF2</text>
<text x="79.5" y="66.9">RMii0MDio</text>
<text x="79.5" y="69.8">RMii0TxD0</text>
<text x="148.4" y="66.9">PhyVDD33</text>
<text x="148.5" y="69.8">RMii0RefClk</text>
<text x="225.9" y="69.8">RMii0CRSDV</text>
<text x="226" y="66.9">CRS</text>
<text x="71" y="72.6">PF3</text>
<text x="71" y="75.5">PF4</text>
<text x="79.5" y="72.6">RMii0TxD1</text>
<text x="79.5" y="75.5">RMii0TxEn</text>
<text x="134.1" y="75.5">50MClki</text>
<text x="225.9" y="72.6">RMii0RxD0</text>
<text x="225.9" y="75.5">RMii0RxD1</text>
<text x="39.6" y="83.8">PF[9:0]</text>
<text x="71" y="81.2">PF6</text>
<text x="71" y="78.4">PF5</text>
<text x="79.5" y="81.2">RMii0RxD0</text>
<text x="80.5" y="78.4">RMii0RefClk</text>
<text x="39.3" y="89.8">NRESET</text>
<text x="71" y="84.1">PF7</text>
<text x="71" y="89.8">PF9</text>
<text x="71" y="87">PF8</text>
<text x="79.5" y="84.1">RMii0RxD1</text>
<text x="79.5" y="87">RMii0CRSDV</text>
<text x="79.5" y="89.8">RMiiRxErr</text>
<text x="39.3" y="95.6">VDD33</text>
<text x="39.3" y="101.3">VSS</text>
<text x="231.6" y="112.8">RMii0MDio</text>
<text x="231.7" y="121.4">RMiiRxErr</text>
<text x="231.6" y="130">Col</text>
<text x="19.2" y="141.5">PhyAD0</text>
<text x="79.5" y="138.6">TX+</text>
<text x="116.8" y="138.6">MDI_TP</text>
<text x="231.8" y="138.6">CRS</text>
<text x="7.8" y="144.4">PhyAD3</text>
<text x="79.5" y="144.4">TX-</text>
<text x="116.8" y="144.4">MDI_TN</text>
<text x="211.5" y="147.3">RMii0CRSDV</text>
<text x="79.4" y="153">RX-</text>
<text x="79.4" y="158.7">RX+</text>
<text x="116.8" y="158.7">MDI_RP</text>
<text x="116.9" y="164.5">MDI_RN</text>
</g>
<g font-size="2.6" fill="#004080">
<text x="100.5" y="25.6">XIN</text>
<text x="109" y="25.6">GND</text>
<text x="100.5" y="31.3">GND XOUT</text>
<text x="178" y="34.2">TxEr/FxSD</text>
<text x="209.9" y="34.2">nRst</text>
<text x="178" y="37.1">Xi</text>
<text x="178" y="39.9">Xo</text>
<text x="200.7" y="38" transform="rotate(-90 200.7 38)">EPad</text>
<text x="207" y="37.1">AVD33</text>
<text x="207.6" y="39.9">MDiTp</text>
<text x="178" y="42.8">Col/RMII</text>
<text x="178" y="45.7">TxEn</text>
<text x="206.3" y="45.7">RegOut</text>
<text x="207.6" y="42.8">MDiTn</text>
<text x="178" y="48.5">TxD3</text>
<text x="178" y="51.4">TxD2</text>
<text x="207.3" y="48.5">MDiRp</text>
<text x="207.3" y="51.4">MDiRn</text>
<text x="178" y="54.3">TxD1</text>
<text x="178" y="57.1">TxD0</text>
<text x="206.7" y="57.1">TestOn</text>
<text x="211.1" y="54.3">Iset</text>
<text x="178" y="60">TxClk/50MClki</text>
<text x="178" y="62.9">LED0/PhyAD0</text>
<text x="178" y="65.8">LED3/PhyAD3</text>
<text x="203" y="65.8">RxEr/Int32</text>
<text x="208.5" y="60">MDIO</text>
<text x="209.3" y="62.9">MDC</text>
<text x="178" y="68.6">IOVDD</text>
<text x="178" y="71.5">RxClk/50M_ClkoRxDV/CRS_DV</text>
<text x="198.9" y="68.6">CRS/LEDMod</text>
<text x="178" y="74.4">RxD3</text>
<text x="178" y="77.2">RxD2</text>
<text x="208.8" y="74.4">RxD0</text>
<text x="208.8" y="77.2">RxD1</text>
<text x="48.8" y="143.2">LED-</text>
<text x="48.8" y="140.4">LED+</text>
<text x="58.3" y="140.4">TX+</text>
<text x="59" y="143.2">TX-</text>
<text x="97.6" y="140.4">TX+ TD+</text>
<text x="97.6" y="143.2">CT</text>
<text x="105.6" y="143.2">CT</text>
<text x="48.8" y="149">LED-</text>
<text x="48.8" y="146.1">LED+</text>
<text x="58" y="146.1">RX+</text>
<text x="59.4" y="149">NC</text>
<text x="97.6" y="146.1">TX-</text>
<text x="104.7" y="146.1">TD-</text>
<text x="58.7" y="154.7">RX-</text>
<text x="59.4" y="151.9">NC</text>
<text x="97.6" y="151.9">NC</text>
<text x="97.6" y="154.7">NC</text>
<text x="105.3" y="154.7">NC</text>
<text x="105.3" y="151.9">NC</text>
<text x="48.8" y="157.6">Shield</text>
<text x="48.8" y="160.5">Shield</text>
<text x="59.4" y="157.6">NC</text>
<text x="59.4" y="160.5">NC</text>
<text x="97.6" y="160.5">RX+ RD+</text>
<text x="97.6" y="166.2">RX-</text>
<text x="97.6" y="163.3">CT</text>
<text x="104.4" y="166.2">RD-</text>
<text x="105.6" y="163.3">CT</text>
</g>
<g font-size="2.3">
<text x="176.5" y="198.7">A</text>
<text x="185.4" y="204.4">Monday, January 09, 2017</text>
<text x="245.4" y="204.4">7</text>
<text x="262.3" y="204.4">10</text>
</g>
<g font-size="1">
<text x="29" y="1.1">5</text>
<text x="84.1" y="1.1">4</text>
<text x="139.2" y="1.1">3</text>
<text x="194.3" y="1.1">2</text>
<text x="249.4" y="1.1">1</text>
<text x=".4" y="27.8">D</text>
<text x="277.3" y="27.8">D</text>
<text x=".4" y="78.8">C</text>
<text x="277.3" y="78.8">C</text>
<text x=".4" y="129.7">B</text>
<text x="277.3" y="129.7">B</text>
<text x=".4" y="180.7">A</text>
<text x="277.3" y="180.7">A</text>
<text x="29" y="206.3">5</text>
<text x="84.1" y="206.3">4</text>
<text x="139.2" y="206.3">3</text>
<text x="194.3" y="206.3">2</text>
<text x="249.4" y="206.3">1</text>
</g>
</svg>
